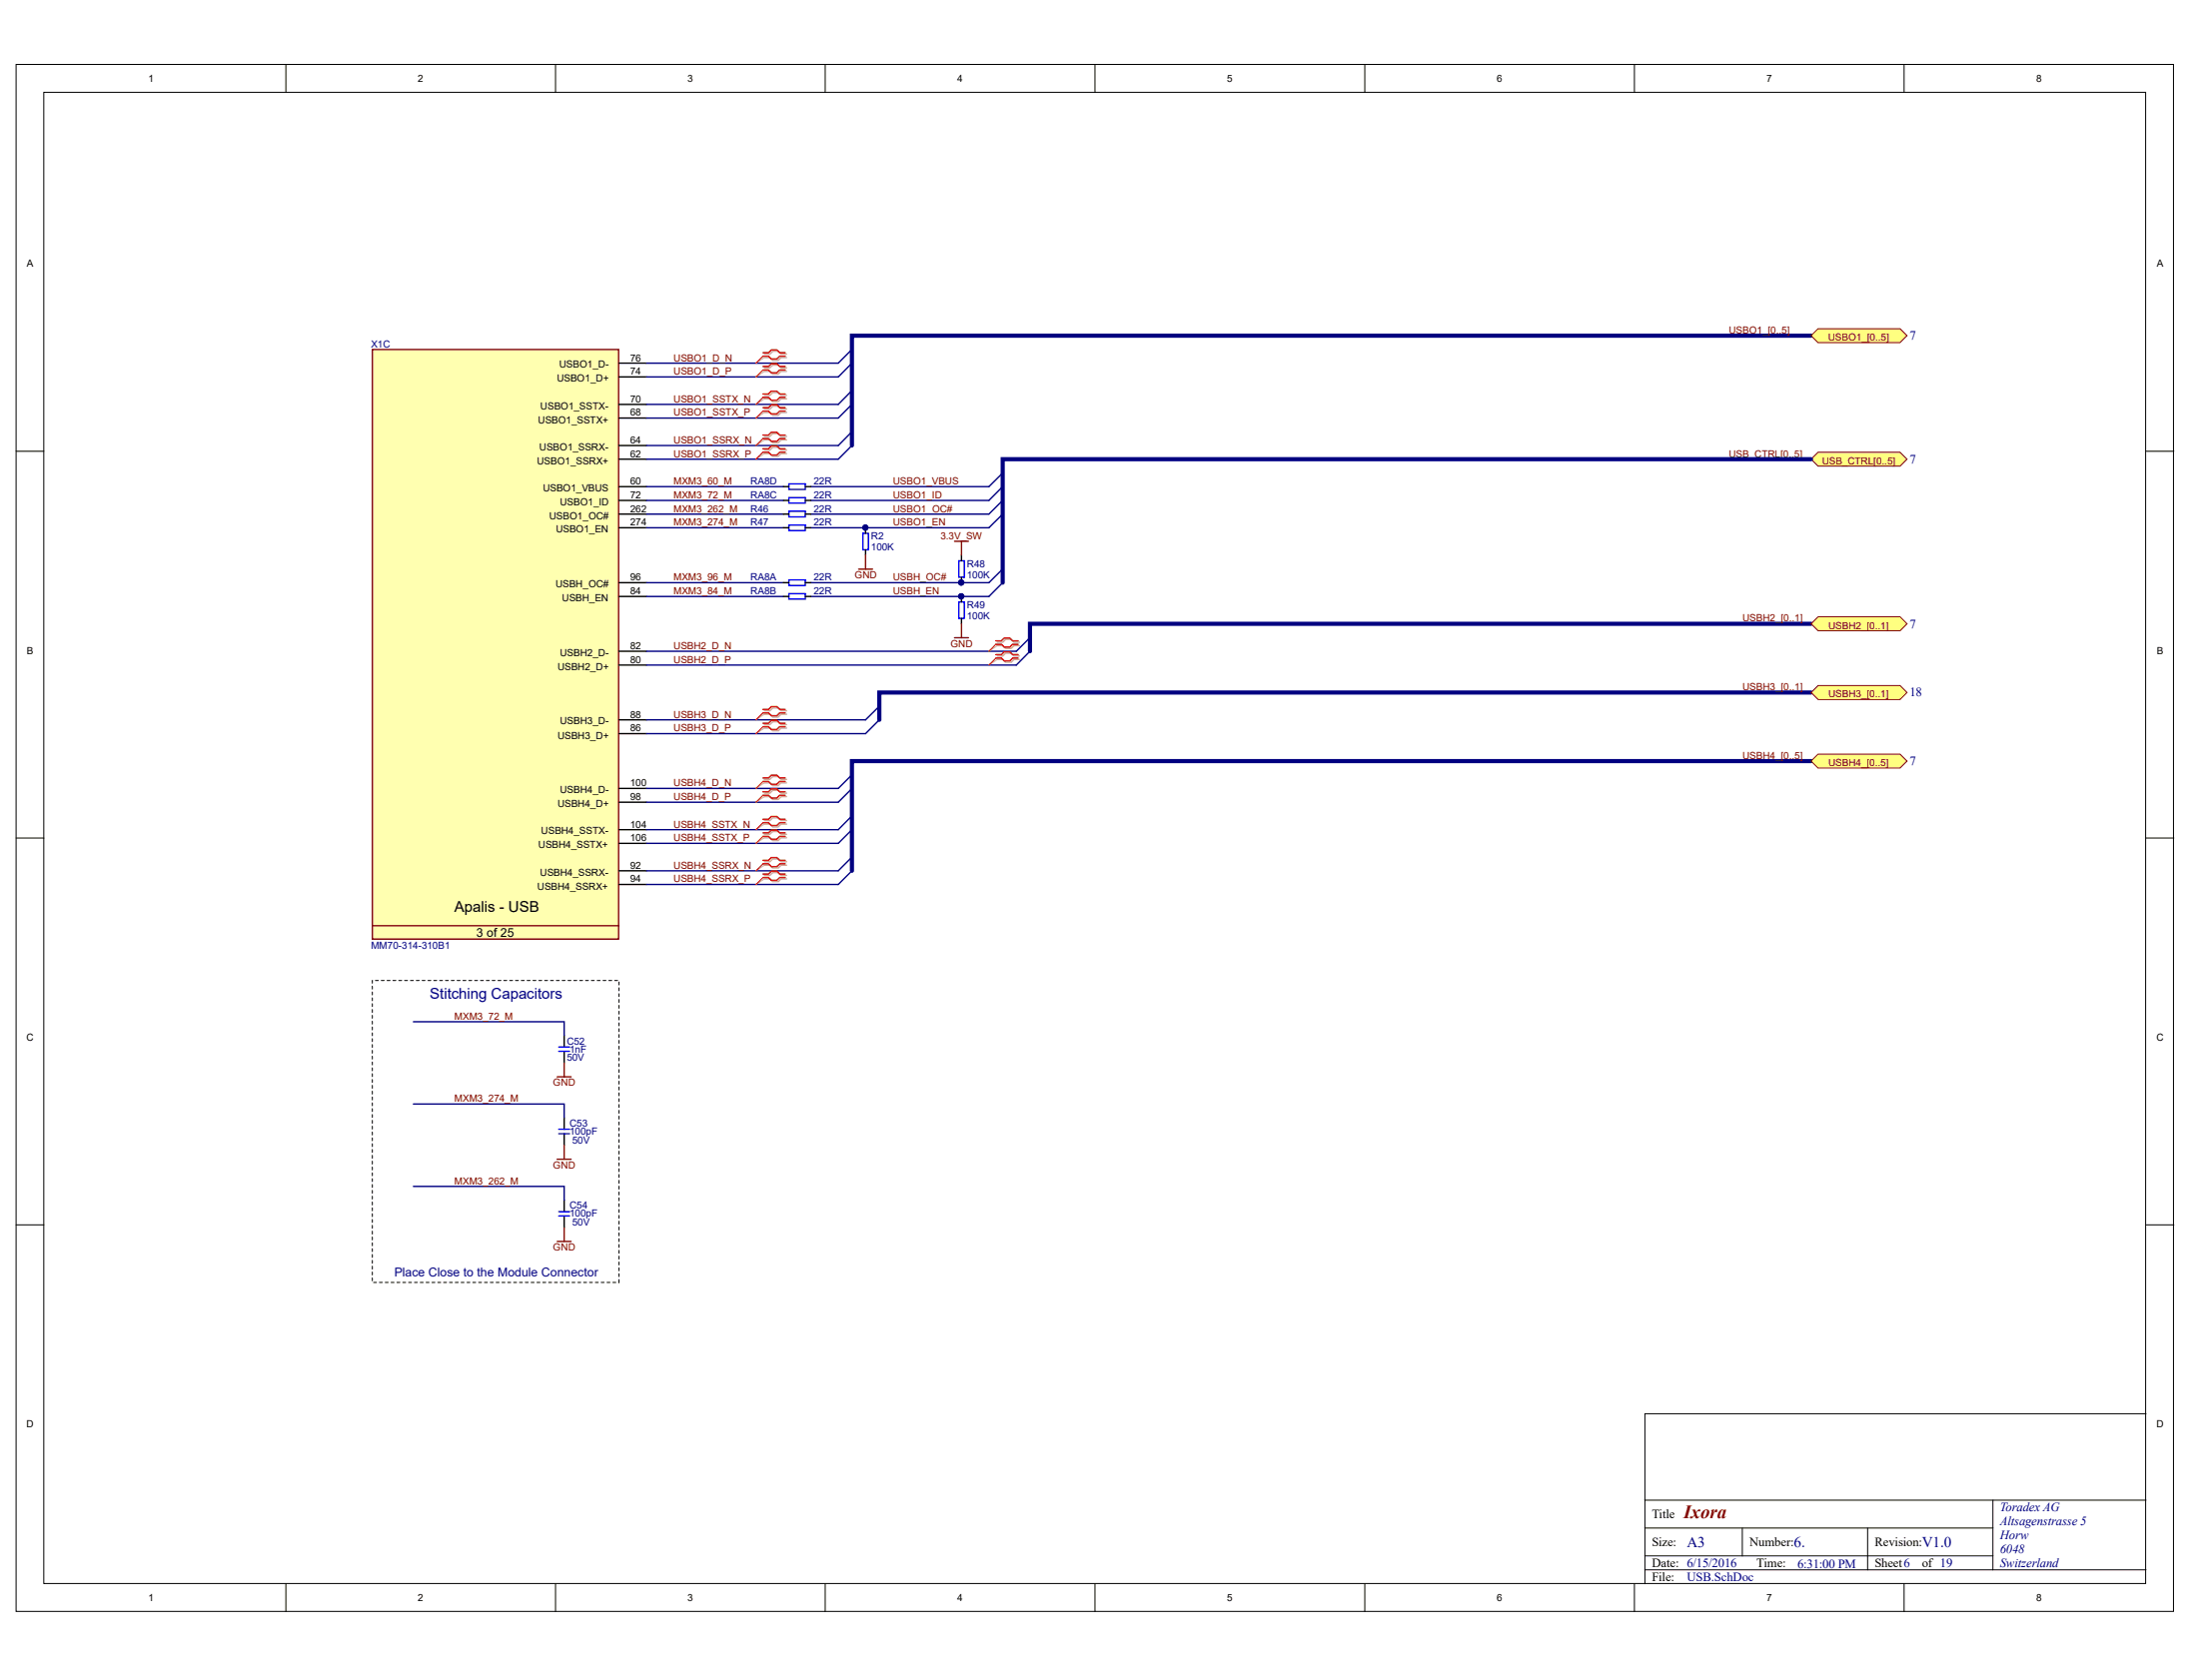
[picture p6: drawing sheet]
<svg xmlns="http://www.w3.org/2000/svg" width="271mm" height="207mm" viewBox="0 0 271 207" stroke-linecap="round" stroke-linejoin="round" font-family="sans-serif">
<g fill="#fff" stroke="#000" stroke-width=".12">
<path d="M2 7.9h265.8v190.7h-265.8z"/>
<path d="M5.4 11.4h259v183.8h-259z"/>
</g>
<g fill="none" stroke="#000" stroke-width=".12">
<path d="M35.2 7.9v3.5M68.4 7.9v3.5M101.7 7.9v3.5M134.9 7.9v3.5M168.2 7.9v3.5M201.4 7.9v3.5M234.6 7.9v3.5M2 55.6h3.4M264.4 55.6h3.4M2 103.3h3.4M264.4 103.3h3.4M2 151h3.4"/>
<path d="M264.4 151h3.4M264.4 174.3h-61.7v10.6M35.2 195.2v3.5M68.4 195.2v3.5M101.7 195.2v3.5M134.9 195.2v3.5M168.2 195.2v3.5M201.4 195.2v3.5M202.7 188.3h42.8M202.7 193.5h61.7M202.7 191.8h42.8M214.7 188.3v3.5"/>
<path d="M230.1 188.3v5.2M234.6 195.2v3.5M245.5 184.9v8.6M264.4 184.9h-61.7v10.3"/>
</g>
<path d="M118.1 74.2h.7v2h-.7z" fill="none" stroke="#00f" stroke-width=".17"/>
<path d="M118.5 73.5v.7M118.5 76.2v.7" fill="none" stroke="#000" stroke-width=".17"/>
<circle cx="118.4" cy="73.5" r=".33" fill="#000080" stroke="#000080" stroke-width=".12"/>
<path d="M45.9 43.1h30.3v72.7h-30.3z" fill="#ffffb0" stroke="#800000" stroke-width=".17"/>
<g fill="none" stroke="#000" stroke-width=".17">
<path d="M76.3 60h3.3M76.3 49.8h3.3M76.3 51.5h3.3M76.3 54.9h3.3M76.3 56.6h3.3M76.3 44.8h3.3M76.3 46.5h3.3M76.3 61.7h3.3M76.3 73.5h3.3M76.3 71.8h3.3M76.3 63.4h3.3M76.3 65.1h3.3"/>
<path d="M76.3 80.3h3.3M76.3 82h3.3M76.3 88.7h3.3M76.3 90.4h3.3M76.3 97.2h3.3M76.3 98.9h3.3M76.3 102.3h3.3M76.3 104h3.3M76.3 107.3h3.3M76.3 109h3.3"/>
</g>
<path d="M45.9 114.1h30.4" fill="none" stroke="#800000" stroke-width=".17"/>
<g fill="none" stroke="#000080" stroke-width=".17">
<path d="M79.6 60h16.9M105 43.1l-1.7 1.7h-23.7M105 44.8l-1.7 1.7h-23.7M105 48.1l-1.7 1.7h-23.7M105 49.8l-1.7 1.7h-23.7M105 53.2l-1.7 1.7h-23.7M105 54.9l-1.7 1.7h-23.7M123.5 60l-1.7 1.7h-21.9M123.5 58.3l-1.7 1.7h-21.9M79.6 61.7h16.9M79.6 63.4h16.9M79.6 65.1h16.9"/>
<path d="M79.6 71.8h16.9M79.6 73.5h16.9M123.5 61.7l-1.7 1.7h-21.9M123.5 63.4l-1.7 1.7h-21.9M123.5 70.1l-1.7 1.7h-21.9M123.5 71.8l-1.7 1.7h-21.9M126.9 78.6l-1.7 1.7M79.6 88.7h27M79.6 90.4h27M79.6 97.2h23.7M79.6 98.9h23.7M126.9 80.3l-1.7 1.7"/>
<path d="M79.6 102.3h23.7M79.6 104h23.7M105 105.7l-1.7 1.6h-23.7M105 107.3l-1.7 1.7h-23.7"/>
</g>
<g fill="none" stroke="#d0a3a3" stroke-width=".17">
<path d="M94.2 43.6h.7l.3-.3h.7l.3 .3h.7M94.2 44.1h.7l.3 .3h.7l.3-.3h.7M94.2 45.3h.7l.3-.3h.7l.3 .3h.7M94.2 45.8h.7l.3 .3h.7l.3-.3h.7M94.2 48.7h.7l.3-.3h.7l.3 .3h.7M94.2 49.2h.7l.3 .3h.7l.3-.3h.7M94.2 50.4h.7l.3-.3h.7l.3 .3h.7M94.2 50.8h.7l.3 .4h.7l.3-.4h.7M94.2 53.8h.7l.3-.3h.7l.3 .3h.7M94.2 54.2h.7l.3 .4h.7l.3-.4h.7M94.2 55.5h.7l.3-.4h.7l.3 .4h.7M94.2 55.9h.7l.3 .4h.7l.3-.4h.7"/>
<path d="M94.2 87.6h.7l.3-.3h.7l.3 .3h.7M94.2 88h.7l.3 .4h.7l.3-.4h.7M94.2 89.3h.7l.3-.3h.7l.3 .3h.7M94.2 89.7h.7l.3 .4h.7l.3-.4h.7M94.2 96.1h.7l.3-.4h.7l.3 .4h.7M94.2 96.5h.7l.3 .3h.7l.3-.3h.7M94.2 97.8h.7l.3-.4h.7l.3 .4h.7M94.2 98.2h.7l.3 .3h.7l.3-.3h.7M94.2 101.2h.7l.3-.4h.7l.3 .4h.7M94.2 101.6h.7l.3 .3h.7l.3-.3h.7M94.2 102.8h.7l.3-.3h.7l.3 .3h.7M94.2 103.3h.7l.3 .3h.7l.3-.3h.7"/>
<path d="M94.2 106.2h.7l.3-.3h.7l.3 .3h.7M94.2 106.7h.7l.3 .3h.7l.3-.3h.7M94.2 107.9h.7l.3-.3h.7l.3 .3h.7M94.2 108.3h.7l.3 .4h.7l.3-.4h.7"/>
</g>
<g fill="none" stroke="#d0a3a3" stroke-width=".12">
<path d="M94.2 44.1l-1.1 .7M94.2 45.8l-1.1 .7M94.2 49.2l-1.1 .6M94.2 50.8l-1.1 .7M94.2 54.2l-1.1 .7M94.2 55.9l-1.1 .7M94.2 88l-1.1 .7M94.2 89.7l-1.1 .7M94.2 96.5l-1.1 .7M94.2 98.2l-1.1 .7M94.2 101.6l-1.1 .7M94.2 103.3l-1.1 .7"/>
<path d="M94.2 106.7l-1.1 .6M94.2 108.3l-1.1 .7"/>
</g>
<g fill="none" stroke="#f00" stroke-width=".17">
<path d="M94 43.5h.7l.3-.4h.7l.4 .4h.6M94 43.9h.7l.3 .3h.7l.4-.3h.6M94 45.2h.7l.3-.4h.7l.4 .4h.6M94 45.6h.7l.3 .3h.7l.4-.3h.6M94 48.6h.7l.3-.4h.7l.4 .4h.6M94 49h.7l.3 .3h.7l.4-.3h.6M94 50.2h.7l.3-.3h.7l.4 .3h.6M94 50.7h.7l.3 .3h.7l.4-.3h.6M94 53.6h.7l.3-.3h.7l.4 .3h.6M94 54.1h.7l.3 .3h.7l.4-.3h.6M94 55.3h.7l.3-.3h.7l.4 .3h.6M94 55.7h.7l.3 .4h.7l.4-.4h.6"/>
<path d="M94 87.4h.7l.3-.3h.7l.4 .3h.6M94 87.9h.7l.3 .3h.7l.4-.3h.6M94 89.1h.7l.3-.3h.7l.4 .3h.6M94 89.6h.7l.3 .3h.7l.4-.3h.6M94 95.9h.7l.3-.3h.7l.4 .3h.6M94 96.3h.7l.3 .4h.7l.4-.4h.6M94 97.6h.7l.3-.3h.7l.4 .3h.6M94 98h.7l.3 .4h.7l.4-.4h.6M94 101h.7l.3-.4h.7l.4 .4h.6M94 101.4h.7l.3 .4h.7l.4-.4h.6M94 102.7h.7l.3-.4h.7l.4 .4h.6M94 103.1h.7l.3 .3h.7l.4-.3h.6"/>
<path d="M94 106h.7l.3-.3h.7l.4 .3h.6M94 106.5h.7l.3 .3h.7l.4-.3h.6M94 107.7h.7l.3-.3h.7l.4 .3h.6M94 108.2h.7l.3 .3h.7l.4-.3h.6"/>
</g>
<g fill="none" stroke="#f00" stroke-width=".12">
<path d="M94 43.9l-.9 .9M94 45.6l-.9 .9M94 49l-.9 .8M94 50.7l-.9 .8M94 54.1l-.9 .8M94 55.7l-.9 .9M94 87.9l-.9 .8M94 89.6l-.9 .8M94 96.3l-.9 .9M94 98l-.9 .9M94 101.4l-.9 .9M94 103.1l-.9 .9"/>
<path d="M94 106.5l-.9 .8M94 108.2l-.9 .8"/>
</g>
<path d="M223.1 41.4h-118.1v13.5" fill="none" stroke="#000080" stroke-width=".51"/>
<path d="M224 40.5h10.1l.9 .9-.9 .8h-10.1l-.9-.8z" fill-rule="evenodd" fill="#ffff80" stroke="#800000" stroke-width=".12"/>
<path d="M223.1 76.9h-96.2v3.4M223.1 93.8h-118.1v13.5" fill="none" stroke="#000080" stroke-width=".51"/>
<path d="M105 97.2l-1.7 1.7M105 95.5l-1.7 1.7M108.3 88.7l-1.7 1.7M108.3 87l-1.7 1.7M105 102.3l-1.7 1.7M105 100.6l-1.7 1.7" fill="none" stroke="#000080" stroke-width=".17"/>
<path d="M224 93h10.1l.9 .8-.9 .9h-10.1l-.9-.9z" fill-rule="evenodd" fill="#ffff80" stroke="#800000" stroke-width=".12"/>
<path d="M223.1 85.4h-114.8v3.3" fill="none" stroke="#000080" stroke-width=".51"/>
<g fill="#ffff80" stroke="#800000" stroke-width=".12">
<path d="M224 84.5h10.1l.9 .9-.9 .8h-10.1l-.9-.8z" fill-rule="evenodd"/>
<path d="M224 55.7h10.1l.9 .9-.9 .9h-10.1l-.9-.9z" fill-rule="evenodd"/>
</g>
<path d="M223.1 56.6h-99.6v15.2" fill="none" stroke="#000080" stroke-width=".51"/>
<path d="M117.6 78.6h1.7M117.6 66.7h1.7M118.5 66.7v1.7M118.5 76.9v1.7M68.7 132.7h1.7M69.5 131v1.7M68.7 142.9h1.7M68.7 153h1.7M69.5 141.2v1.7M69.5 151.3v1.7" fill="none" stroke="#800000" stroke-width=".17"/>
<path d="M79.6 80.3h45.6M79.6 82h45.6M50.9 125.9h18.6v1.7M50.9 136.1h18.6v1.7M50.9 146.2h18.6v1.7" fill="none" stroke="#000080" stroke-width=".17"/>
<path d="M122.9 79.2h.7l.3-.4h.7l.3 .4h.7M122.9 79.6h.7l.3 .3h.7l.3-.3h.7M122.9 80.9h.7l.3-.4h.7l.3 .4h.7M122.9 81.3h.7l.3 .3h.7l.3-.3h.7" fill="none" stroke="#d0a3a3" stroke-width=".17"/>
<path d="M122.9 79.6l-1.1 .7M122.9 81.3l-1.1 .7" fill="none" stroke="#d0a3a3" stroke-width=".12"/>
<path d="M122.7 79h.7l.3-.4h.7l.4 .4h.6M122.7 79.4h.7l.3 .4h.7l.4-.4h.6M122.7 80.7h.7l.3-.4h.7l.4 .4h.6M122.7 81.1h.7l.3 .4h.7l.4-.4h.6" fill="none" stroke="#f00" stroke-width=".17"/>
<path d="M122.7 79.4l-.9 .9M122.7 81.1l-.9 .9" fill="none" stroke="#f00" stroke-width=".12"/>
<path d="M118.5 68.4v.7M118.5 71.2v.6M69.5 127.6v1.5M69.5 129.6v1.4M69.5 137.8v1.4M69.5 139.7v1.5M69.5 147.9v1.4M69.5 149.9v1.4" fill="none" stroke="#000" stroke-width=".17"/>
<path d="M118.1 69.1h.7v2.1h-.7zM68.8 129.6h1.4M68.8 129.1h1.4M68.8 139.7h1.4M68.8 139.2h1.4M68.8 149.9h1.4M68.8 149.3h1.4" fill="none" stroke="#00f" stroke-width=".17"/>
<path d="M76.3 158.1v-37.2h-30.4v37.2h30.4" fill="none" stroke="#000" stroke-width=".12" stroke-dasharray=".4 .4"/>
<circle cx="118.4" cy="71.8" r=".33" fill="#000080" stroke="#000080" stroke-width=".12"/>
<path d="M224 76h10.1l.9 .9-.9 .9h-10.1l-.9-.9z" fill-rule="evenodd" fill="#ffff80" stroke="#800000" stroke-width=".12"/>
<path d="M97.2 59.6h2v.7h-2zM97.2 63h2v.7h-2zM97.2 64.7h2v.7h-2zM97.2 71.5h2v.7h-2zM97.2 73.2h2v.7h-2zM97.2 61.3h2v.7h-2zM106.3 65.7h.7v2.1h-.7z" fill="none" stroke="#00f" stroke-width=".17"/>
<g fill="none" stroke="#000" stroke-width=".17">
<path d="M96.5 60h.7M99.2 60h.7M96.5 63.4h.7M96.5 65.1h.7M96.5 71.8h.7M96.5 73.5h.7M96.5 61.7h.7M99.2 63.4h.7M99.2 65.1h.7M99.2 71.8h.7M99.2 73.5h.7M99.2 61.7h.7"/>
<path d="M106.6 65.1v.6M106.6 67.8v.6"/>
</g>
<circle cx="106.6" cy="65" r=".32" fill="#000080" stroke="#000080" stroke-width=".12"/>
<path d="M105.8 70.2h1.7M106.6 68.4v1.8" fill="none" stroke="#800000" stroke-width=".17"/>
<text font-size="2.3" fill="#800000" x="207.4" y="187.2">Ixora</text>
<text font-size="1.9" x="56" y="112.4">Apalis - USB</text>
<g font-size="1.9" fill="#000080">
<text x="53" y="123.2">Stitching Capacitors</text>
<text x="207.8" y="190.7">A3</text>
<text x="221" y="190.7">6.</text>
<text x="236.8" y="190.7">V1.0</text>
</g>
<g font-size="1.6" fill="#000080">
<text x="235.3" y="41.9">7</text>
<text x="235.3" y="57.1">7</text>
<text x="235.3" y="77.4">7</text>
<text x="235.3" y="85.9">18</text>
<text x="235.3" y="94.3">7</text>
<text x="246.4" y="186.3">Toradex AG</text>
<text x="246.4" y="188">Altsagenstrasse 5</text>
<text x="246.4" y="189.7">Horw</text>
<text x="246.4" y="191.5">6048</text>
<text x="207.8" y="194.9">USB.SchDoc</text>
<text x="221.4" y="193.3">6:31:00 PM</text>
<text x="246.4" y="193.2">Switzerland</text>
</g>
<g font-size="1.6">
<text x="203.5" y="187.2">Title</text>
<text x="203.5" y="190.6">Size:</text>
<text x="215.5" y="190.6">Number:</text>
<text x="231" y="190.6">Revision:</text>
<text x="203.5" y="193.2">Date: 6/15/2016</text>
<text x="203.5" y="194.9">File:</text>
<text x="216.4" y="193.2">Time:</text>
<text x="231" y="193.2">Sheet6</text>
<text x="236.8" y="193.2">of 19</text>
</g>
<text font-size="1.5" x="58.7" y="115.5">3 of 25</text>
<text font-size="1.5" fill="#000080" x="48.6" y="157.4">Place Close to the Module Connector</text>
<g font-size="1.2">
<text x="18.3" y="10.1">1</text>
<text x="51.5" y="10.1">2</text>
<text x="84.7" y="10.1">3</text>
<text x="118" y="10.1">4</text>
<text x="151.2" y="10.1">5</text>
<text x="184.4" y="10.1">6</text>
<text x="217.7" y="10.1">7</text>
<text x="250.9" y="10.1">8</text>
<text x="3.3" y="32.9">A</text>
<text x="265.7" y="32.9">A</text>
<text x="68.6" y="47">USBO1_D+</text>
<text x="68.9" y="45.4">USBO1_D-</text>
<text x="77.6" y="44.5">76</text>
<text x="77.6" y="46.2">74</text>
<text x="66.3" y="52.1">USBO1_SSTX+</text>
<text x="66.6" y="50.5">USBO1_SSTX-</text>
<text x="77.6" y="49.6">70</text>
<text x="77.6" y="51.3">68</text>
<text x="66.2" y="57.2">USBO1_SSRX+</text>
<text x="66.5" y="55.5">USBO1_SSRX-</text>
<text x="77.6" y="59.7">60</text>
<text x="77.6" y="54.7">64</text>
<text x="77.6" y="56.4">62</text>
<text x="66.9" y="60.6">USBO1_VBUS</text>
<text x="67.7" y="64">USBO1_OC#</text>
<text x="68.5" y="65.7">USBO1_EN</text>
<text x="69" y="62.3">USBO1_ID</text>
<text x="77.6" y="61.4">72</text>
<text x="77.6" y="63.1">262</text>
<text x="77.6" y="64.8">274</text>
<text x="77.6" y="71.6">96</text>
<text x="68.4" y="72.4">USBH_OC#</text>
<text x="69.2" y="74.1">USBH_EN</text>
<text x="77.6" y="73.3">84</text>
<text x="3.3" y="80.6">B</text>
<text x="68.7" y="82.6">USBH2_D+</text>
<text x="69" y="80.9">USBH2_D-</text>
<text x="77.6" y="80">82</text>
<text x="77.6" y="81.7">80</text>
<text x="265.7" y="80.6">B</text>
<text x="69" y="89.3">USBH3_D-</text>
<text x="77.6" y="88.5">88</text>
<text x="68.7" y="91">USBH3_D+</text>
<text x="77.6" y="90.2">86</text>
<text x="68.7" y="99.5">USBH4_D+</text>
<text x="69" y="97.8">USBH4_D-</text>
<text x="77.6" y="96.9">100</text>
<text x="77.6" y="98.6">98</text>
<text x="66.3" y="104.5">USBH4_SSTX+</text>
<text x="66.5" y="107.9">USBH4_SSRX-</text>
<text x="66.7" y="102.8">USBH4_SSTX-</text>
<text x="77.6" y="102">104</text>
<text x="77.6" y="103.7">106</text>
<text x="77.6" y="107.1">92</text>
<text x="66.2" y="109.6">USBH4_SSRX+</text>
<text x="77.6" y="108.8">94</text>
<text x="3.2" y="128.3">C</text>
<text x="265.7" y="128.3">C</text>
<text x="3.2" y="175.9">D</text>
<text x="265.7" y="175.9">D</text>
<text x="18.3" y="197.4">1</text>
<text x="51.5" y="197.4">2</text>
<text x="84.7" y="197.4">3</text>
<text x="118" y="197.4">4</text>
<text x="151.2" y="197.4">5</text>
<text x="184.4" y="197.4">6</text>
<text x="217.7" y="197.4">7</text>
<text x="250.9" y="197.4">8</text>
</g>
<g font-size="1.2" fill="#800000">
<text x="213" y="41.1">USBO1_[0..5]</text>
<text x="225.2" y="42">USBO1_[0..5]</text>
<text x="83" y="44.5">USBO1_D_N</text>
<text x="83" y="46.2">USBO1_D_P</text>
<text x="83" y="49.6">USBO1_SSTX_N</text>
<text x="83" y="51.3">USBO1_SSTX_P</text>
<text x="83" y="59.7">MXM3_60_M</text>
<text x="83" y="54.7">USBO1_SSRX_N</text>
<text x="83" y="56.4">USBO1_SSRX_P</text>
<text x="110" y="59.7">USBO1_VBUS</text>
<text x="213" y="56.4">USB_CTRL[0..5]</text>
<text x="224.5" y="57.2">USB_CTRL[0..5]</text>
<text x="83" y="61.4">MXM3_72_M</text>
<text x="83" y="63.1">MXM3_262_M</text>
<text x="83" y="64.8">MXM3_274_M</text>
<text x="110" y="63.1">USBO1_OC#</text>
<text x="110" y="64.8">USBO1_EN</text>
<text x="110" y="61.4">USBO1_ID</text>
<text x="83" y="71.6">MXM3_96_M</text>
<text x="105.3" y="71.3">GND</text>
<text x="110" y="71.6">USBH_OC#</text>
<text x="115.9" y="66.5">3.3V_SW</text>
<text x="83" y="73.3">MXM3_84_M</text>
<text x="110" y="73.3">USBH_EN</text>
<text x="214.7" y="76.6">USBH2_[0..1]</text>
<text x="225.3" y="77.5">USBH2_[0..1]</text>
<text x="83" y="80">USBH2_D_N</text>
<text x="83" y="81.7">USBH2_D_P</text>
<text x="117.1" y="79.7">GND</text>
<text x="83" y="88.5">USBH3_D_N</text>
<text x="214.7" y="85.1">USBH3_[0..1]</text>
<text x="225.3" y="85.9">USBH3_[0..1]</text>
<text x="83" y="90.2">USBH3_D_P</text>
<text x="214.7" y="93.5">USBH4_[0..5]</text>
<text x="225.3" y="94.4">USBH4_[0..5]</text>
<text x="83" y="96.9">USBH4_D_N</text>
<text x="83" y="98.6">USBH4_D_P</text>
<text x="83" y="102">USBH4_SSTX_N</text>
<text x="83" y="103.7">USBH4_SSTX_P</text>
<text x="83" y="107.1">USBH4_SSRX_N</text>
<text x="83" y="108.8">USBH4_SSRX_P</text>
<text x="56" y="125.7">MXM3_72_M</text>
<text x="56" y="135.8">MXM3_274_M</text>
<text x="68.2" y="133.8">GND</text>
<text x="68.2" y="144">GND</text>
<text x="56" y="146">MXM3_262_M</text>
<text x="68.2" y="154.1">GND</text>
</g>
<g font-size="1.2" fill="#000080">
<text x="45.7" y="42.8">X1C</text>
<text x="92.5" y="59.7">RA8D</text>
<text x="100.2" y="59.7">22R</text>
<text x="92.5" y="63.1">R46</text>
<text x="92.5" y="64.8">R47</text>
<text x="92.5" y="61.4">RA8C</text>
<text x="100.2" y="63.1">22R</text>
<text x="100.2" y="64.8">22R</text>
<text x="100.2" y="61.4">22R</text>
<text x="92.5" y="71.6">RA8A</text>
<text x="100.2" y="71.6">22R</text>
<text x="107.3" y="66.5">R2</text>
<text x="107.3" y="67.9">100K</text>
<text x="119.1" y="69.9">R48</text>
<text x="119.1" y="71.2">100K</text>
<text x="92.5" y="73.3">RA8B</text>
<text x="100.2" y="73.3">22R</text>
<text x="119.1" y="74.9">R49</text>
<text x="119.1" y="76.3">100K</text>
<text x="45.7" y="116.9">MM70-314-310B1</text>
<text x="69.8" y="130.8">50V</text>
<text x="69.8" y="128.7">C52</text>
<text x="70.2" y="129.7">1nF</text>
<text x="70.2" y="139.9">100pF</text>
<text x="70.2" y="138.9">C53</text>
<text x="70.5" y="140.9">50V</text>
<text x="70.2" y="149">C54</text>
<text x="70.2" y="150">100pF</text>
<text x="70.5" y="151">50V</text>
</g>
</svg>
